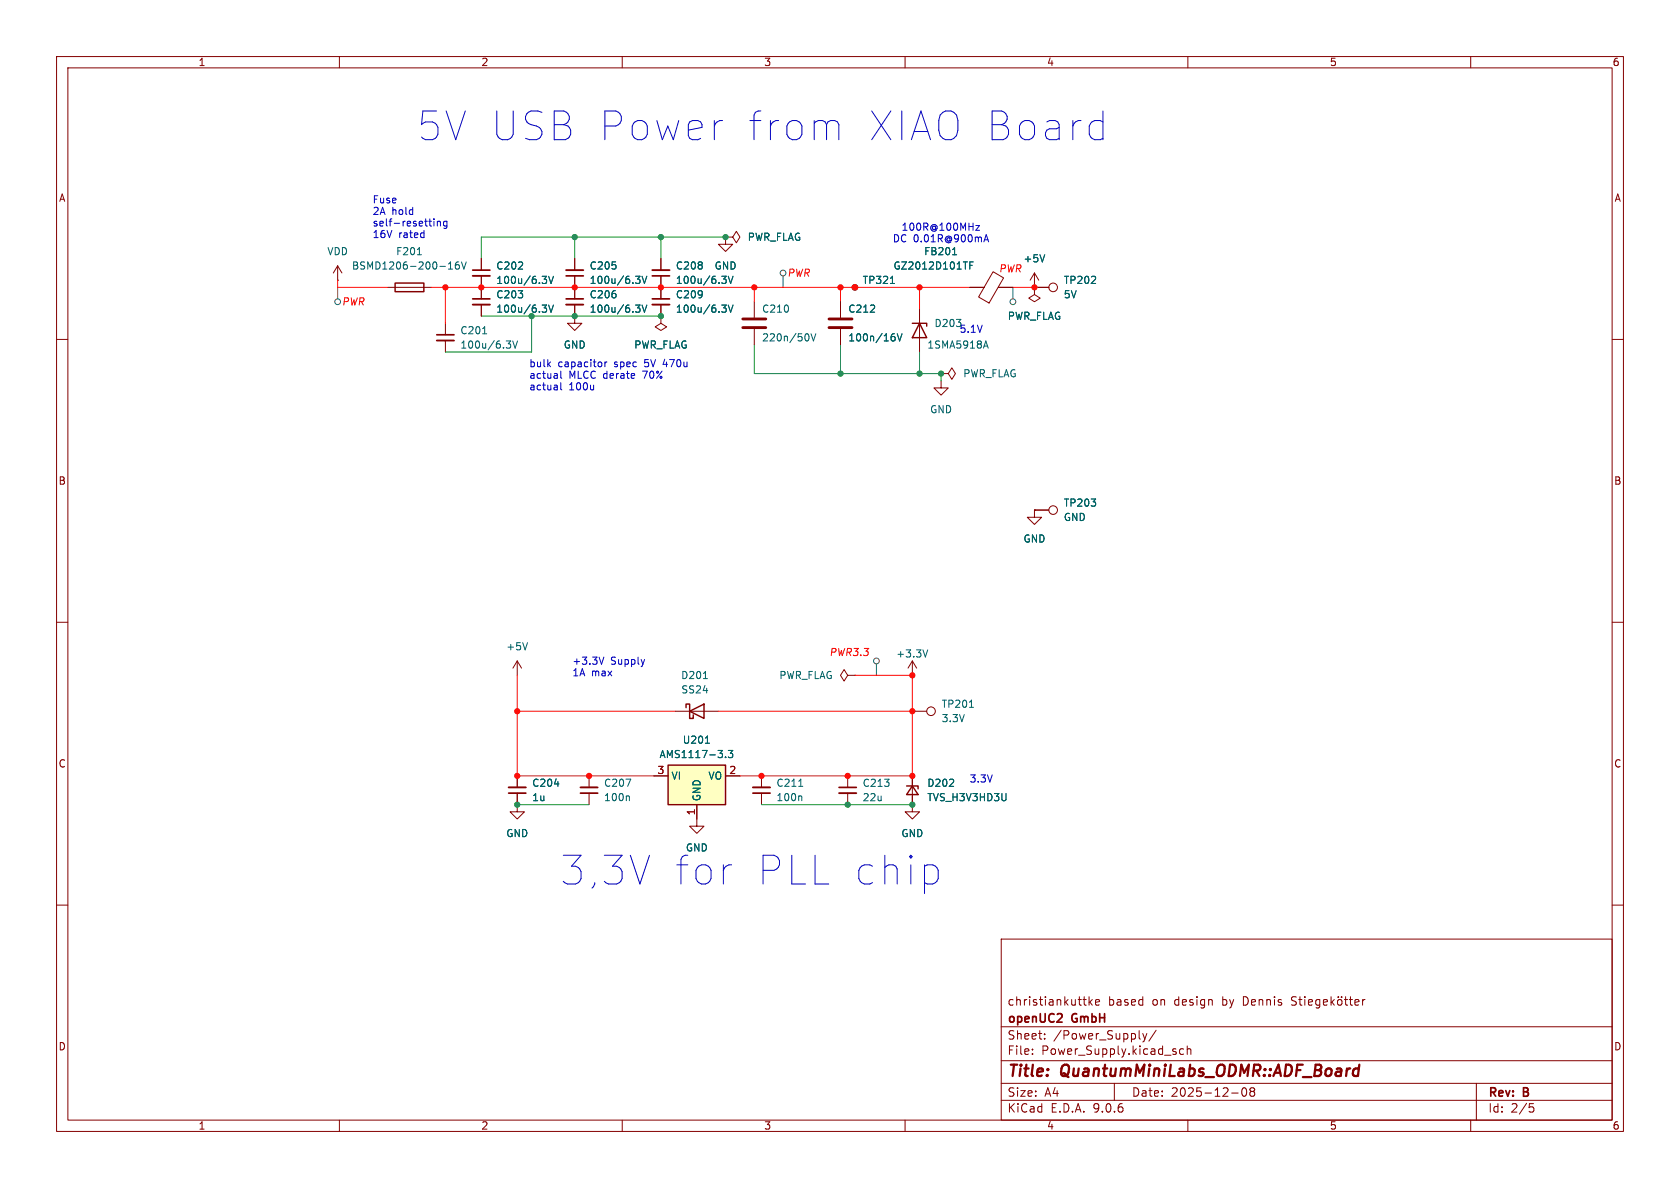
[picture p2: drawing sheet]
<svg xmlns="http://www.w3.org/2000/svg" width="297mm" height="210mm" viewBox="0 0 297 210" stroke-linecap="round" stroke-linejoin="round" font-family="sans-serif">
<g fill="none" stroke="#840000" stroke-width=".18">
<path d="M10 10h277v190h-277zM12 12h273v186h-273zM60 10v2M110 10v2M160 10v2M210 10v2M260 10v2M101.6 55.9v1.3h1.3l-1.3 1.2-1.3-1.2h1.3M116.8 55.9v1.3l1.1 .6-1.1 .6-1-.6 1-.6M116.8 55.9h.1M10 60h2M285 60h2"/>
<path d="M182.9 90.2v1.2h1.2l-1.2 1.3-1.3-1.3h1.3M182.9 90.2h.1M10 110h2M285 110h2M119.4 125.7h7.6M161.3 125.7h2.5M161.3 137.2v5M91.4 142.2v1.3h1.3l-1.3 1.3-1.2-1.3h1.2M10 160h2M177 166h108v32h-108zM191.5 176.7h.5M191.9 177.7h.1"/>
<path d="M192.5 176.2v1.5M192.7 177.1l.4 .6M193.1 176.7l-.6 .6M193.7 177.2l.7-.1-.1-.3-.4-.1-.2 .2v.7h.6M229.2 176.3l-.6-.1-.2 .1v.5l.6 .3 .2 .3-.3 .3-.6-.1M229.6 176.7h.6M229.8 176.2v1.3l.4 .2M230.7 176.2v.1M230.7 176.7v1M231.3 177.2l.7-.1v-.3l-.5-.1-.2 .2 .1 .7h.6M233.3 176.8l-.4-.1-.3 .3v.4l.1 .2h.6M233.3 176.7v1.2l-.3 .3-.3-.1"/>
<path d="M234 177.2l.7-.1-.1-.3-.4-.1-.2 .2v.7h.6M235.3 176.2v1.5M235.5 177.1l.4 .6M235.9 176.7l-.6 .6M236.5 176.8l.2-.1 .5 .1v.6l-.1 .2-.4 .1-.2-.1zM236.6 176.2v.1M237.2 176.2v.1M237.7 176.7h.5M237.9 176.2v1.3l.3 .2M238.5 176.7h.6M238.7 176.2v1.3l.4 .2M239.5 177.2l.7-.1v-.3l-.5-.1-.2 .2 .1 .7h.6"/>
<path d="M240.9 176.7v1M241.3 176.7l-.3 .1-.1 .2M285 160h2M60 198v2M110 198v2M160 198v2M177 194.5h108M177 191.5h108M177 187.5h108M177 181.5h108M182.5 186.3v.1M182.5 185.5v.1"/>
<path d="M184.7 183.6v.1M184.7 182.8v.1M197 191.5v3M202 182.7l.4 1M202.4 183.7l-.2 .4-.2 .1M202.7 182.7l-.3 1M204.4 182.1l-1.3 2M209.2 185.5l-.4-.1-.3 .3v.4l.2 .2h.5M209.9 185.5l.2-.1 .4 .1v.9M209.9 184.9v1.5M210 198v2M217.7 193.2h1.2"/>
<path d="M219.7 192.4l.2-.1a.81 .81 0 0 1 .6 .6 .81 .81 0 0 1-.3 .8l-.2 .1a.81 .81 0 0 1-.3-1.4zM221.2 192.9l-.2-.2 .2-.4 .5 .1 .1 .2-.3 .3M221.2 192.9l-.2 .3v.5l.2 .1 .5-.1 .1-.2-.1-.4-.2-.2M221.2 192.9h.3M260 198v2M261 191.5v6.5M270.4 195.1h.7M270.5 195.7h.4l.3 .3-.2 .5-.5 .1"/>
<circle cx="164.6" cy="125.7" r=".76"/>
</g>
<path d="M124.4 120h.7M171.4 125h.7" fill="none" stroke="#006464" stroke-width=".18"/>
<path d="M121.3 125.1v-.6h.6v2.5h.7v-.6M121.9 125.7l2.6-1.2v2.5zM160.3 138.9h2v.5M161.3 138.9l1 1.6h-2z" fill="none" stroke="#840000" stroke-width=".25"/>
<path d="M118.1 135.3h10.2v6.9h-10.2z" fill="#ffffc2"/>
<path d="M69.8 50h5.1v1.6h-5.1zM161.3 57.2h2.5v.5M162.6 57.2l1.2 2.5h-2.5zM118.1 135.3h10.2v6.9h-10.2z" fill="none" stroke="#840000" stroke-width=".25"/>
<g fill="none" stroke="#840000" stroke-width=".18">
<path d="M59.7 49.5h.1M59.7 47l-.8 1.3M59.7 47l.8 1.3M59.7 47v2.5M68.6 50.8h7.6M78.7 57.2v2M85.1 45.7v2.1M85.1 48.8v4M85.1 53.8v2.1M101.6 45.7v2.1M101.6 48.8v4M101.6 53.8v2.1"/>
<path d="M116.8 55.9h.1M116.8 45.7v2.1M116.8 48.8v4M116.8 53.8v2.1M128.3 41.9h1.2l.7-1 .6 1-.6 1-.7-1M128.3 41.9h.1M128.3 41.9v1.3h1.2l-1.2 1.3-1.3-1.3h1.3M133.3 53.3v2.8M133.3 58.2v2.8M148.6 53.3v2.8M148.6 58.2v2.8M151.1 50.8h.1"/>
<path d="M162.6 54.6v7.6M171.4 50.8h2.6M175.6 48l1.8 1.1-2.5 4.5-1.9-1.1zM176.5 50.8h2.6M182.9 50.8v1.3l1 .6-1 .6-1-.6 1-.6M182.9 50.8h.1M182.9 50.8h2.5M182.9 48.3l-.8 1.2M182.9 48.3l.7 1.2M182.9 48.3v2.5M78.7 60.2v2M166.4 66h1.2l.7-1 .6 1-.6 1.1-.7-1.1"/>
<path d="M166.4 66h.1M166.4 67.3v1.3h1.2l-1.2 1.3-1.3-1.3h1.3M182.9 90.2h.1M182.9 90.2h2.5M91.4 116.8v2.6M91.4 116.8l-.7 1.3M91.4 116.8l.8 1.3M149.9 119.4l-.7-1-.6 1 .6 1 .7-1h1.2M151.1 119.4h.1M161.3 116.8l-.8 1.3M161.3 116.8l.8 1.3M161.3 116.8v2.6"/>
<path d="M91.4 137.2v2M104.1 137.2v2M115.6 137.2h2.5M128.3 137.2h2.5M134.6 137.2v2M149.9 137.2v2M161.3 137.2v1.7M91.4 140.2v2M104.1 140.2v2M123.2 142.2v3.9h1.3l-1.3 1.2-1.3-1.2h1.3M134.6 140.2v2M149.9 140.2v2"/>
<path d="M161.3 140.5v3h1.3l-1.3 1.3-1.3-1.3h1.3"/>
<circle cx="151.1" cy="50.8" r=".51"/>
<circle cx="186.2" cy="50.8" r=".76"/>
<circle cx="186.2" cy="90.2" r=".76"/>
</g>
<g fill="none" stroke="#006464" stroke-width=".18">
<path d="M73.8 45h.7M79.3 47.6h.7M79.3 46.7l.3-.4v1.3M81.1 46.3l-.4 .1a.86 .86 0 0 0 0 1.2l.5-.2v-.4l-.2-.2h-.3l-.2 .2M81.6 46.3l.4 1.3 .4-1.3M85.3 59h.7M95.8 53.9h.8l-.4 .5 .4 .1v.5l-.2 .2h-.4M95.8 48.8h.8l-.4 .5 .4 .2v.4l-.2 .2h-.4M97 53.9l.4 1.3 .4-1.3M97 48.8l.4 1.3 .4-1.3M112.4 53.9h.7l-.4 .5 .4 .1v.5l-.2 .2h-.4M112.4 48.8h.7l-.4 .5 .4 .1v.5l-.2 .2h-.4"/>
<path d="M113.5 53.9l.4 1.3 .5-1.3M113.5 48.8l.4 1.3 .5-1.3M127.6 53.9h.8l-.4 .5 .3 .1 .1 .5-.3 .2h-.3M127.6 48.8h.8l-.4 .5 .3 .1 .1 .5-.3 .2h-.3M128.7 53.9l.5 1.3 .4-1.3M128.7 48.8l.5 1.3 .4-1.3M142.7 59a.79 .79 0 0 1 0 1.3M143.4 59l.4 1.3 .4-1.3M157.4 50.1h.7M157.9 59h.2M158 59.5l.3 .2v.3l-.3 .3M158.6 59l.4 1.3 .5-1.3"/>
<path d="M168.4 45h.7M168.6 43.9l.2-.1v1.2M171.4 46.9h.5M172.1 46.3h-.7v1.3M184.7 45l-.4 1.3M89.5 60.3h.8l-.4 .5 .3 .1 .1 .4-.3 .2h-.3M90.6 60.3l.5 1.2 .4-1.2M174 61.2h.6M174.3 60.3l.4 1.2M93.3 113.6l-.5 1.3M164 114.9l-.4 1.2M98 138.6h.8"/>
<path d="M110.7 137.7h.8l-.5 1.3M124.7 131.4h.7M128.3 133.8v.1M128.8 132.7h.7l-.4 .4 .4 .2v.5l-.2 .1-.5-.1M141.2 139h.7M111.1 140.7l.2 .2v.6M141.6 140.7l.1 .2v.6"/>
</g>
<path d="M77.2 59.2h3.1M83.6 52.8h3M83.6 47.8h3M100.1 52.8h3M100.1 48.8h3M115.3 52.8h3.1M115.3 48.8h3.1M148.3 139.2h3.1M89.9 140.2h3.1M102.6 140.2h3.1M133.1 140.2h3" fill="none" stroke="#840000" stroke-width=".3"/>
<path d="M83.6 53.8h3M83.6 48.8h3M100.1 53.8h3M100.1 47.8h3M115.3 53.8h3.1M115.3 47.8h3.1M77.2 60.2h3.1M89.9 139.2h3.1M102.6 139.2h3.1M133.1 139.2h3M148.3 140.2h3.1" fill="none" stroke="#840000" stroke-width=".33"/>
<path d="M131.3 56.4h4.1M131.3 57.9h4.1M146.6 56.4h4M146.6 57.9h4" fill="none" stroke="#840000" stroke-width=".51"/>
<g fill="none" stroke="#484848" stroke-width=".18">
<path d="M59.7 50.8v2M138.4 48.8v2M179.1 50.8v2M154.9 117.3v2.1"/>
<circle cx="59.7" cy="53.3" r=".51"/>
<circle cx="138.4" cy="48.3" r=".51"/>
<circle cx="179.1" cy="53.3" r=".51"/>
<circle cx="154.9" cy="116.8" r=".51"/>
</g>
<path d="M85.1 55.9h31.7M94 55.9v6.3h-15.3M101.6 41.9v3.8M116.8 41.9v3.8M128.3 41.9h-43.2v3.8M133.3 61v5h33.1v1.3M148.6 61v5M162.6 62.2v3.8M91.4 142.2h12.7M134.6 142.2h26.7" fill="none" stroke="#009600" stroke-width=".18"/>
<path d="M59.7 49.5v1.3h8.9M76.2 50.8h95.2M78.7 50.8v6.4M133.3 50.8v2.5M148.6 50.8v2.5M162.6 50.8v3.8M179.1 50.8h3.8M91.4 119.4v17.8h24.2M91.4 125.7h28" fill="none" stroke="#ff0800" stroke-width=".18"/>
<path d="M151.1 119.4h10.2v17.8h-30.5M127 125.7h34.3" fill="none" stroke="#ff0003" stroke-width=".18"/>
<g fill="none" stroke="#0000c2" stroke-width=".18">
<path d="M195 19.6v5.1M76.7 38.7v.1M76.7 39.1v.9M77.3 39.1v.9M77.3 39.2l.2-.1 .3 .1 .1 .8M79 39.2l-.4-.1-.2 .3 .1 .5h.5M79 39.1v1l-.2 .3-.3-.1M127.3 21.3h.4M146.8 21.3h.8l.5 .3 .2 .4v2.7M172.5 39.9h.7l-.7 .8h.7M192.6 23.7l.5 .8 .4 .2h1l.5-.2M195 21.6l-.5-.3h-1l-.7 .5-.2 .5"/>
<path d="M173.9 42.8l.5-1.3 .4 1.3M174.1 42.4h.6M99.1 65.6v1.1l.2 .2M99.1 67.7v1l.2 .2M106.9 64v.8M107.3 64l-.4 .2M106.8 116.2l-.5 1.2M163.9 152.9h1l.5 .2 .5 .8v1.4l-.3 .5-.7 .5h-1"/>
</g>
<g fill="#009600" stroke="#009600" stroke-width=".18">
<circle cx="161.3" cy="142.2" r=".46"/>
<circle cx="148.6" cy="66" r=".46"/>
<circle cx="166.4" cy="66" r=".46"/>
<circle cx="162.6" cy="66" r=".46"/>
<circle cx="149.9" cy="142.2" r=".46"/>
<circle cx="91.4" cy="142.2" r=".46"/>
<circle cx="128.3" cy="41.9" r=".46"/>
<circle cx="101.6" cy="55.9" r=".46"/>
<circle cx="116.8" cy="55.9" r=".46"/>
<circle cx="94" cy="55.9" r=".46"/>
<circle cx="101.6" cy="41.9" r=".46"/>
<circle cx="116.8" cy="41.9" r=".46"/>
</g>
<g fill="#ff0003" stroke="#ff0003" stroke-width=".18">
<circle cx="149.9" cy="137.2" r=".46"/>
<circle cx="161.3" cy="137.2" r=".46"/>
<circle cx="134.6" cy="137.2" r=".46"/>
<circle cx="161.3" cy="125.7" r=".46"/>
<circle cx="161.3" cy="119.4" r=".46"/>
</g>
<g fill="#ff0800" stroke="#ff0800" stroke-width=".18">
<circle cx="91.4" cy="125.7" r=".46"/>
<circle cx="91.4" cy="137.2" r=".46"/>
<circle cx="104.1" cy="137.2" r=".46"/>
<circle cx="182.9" cy="50.8" r=".46"/>
<circle cx="162.6" cy="50.8" r=".46"/>
<circle cx="148.6" cy="50.8" r=".46"/>
<circle cx="151.1" cy="50.8" r=".46"/>
<circle cx="133.3" cy="50.8" r=".46"/>
<circle cx="85.1" cy="50.8" r=".46"/>
<circle cx="78.7" cy="50.8" r=".46"/>
<circle cx="101.6" cy="50.8" r=".46"/>
<circle cx="116.8" cy="50.8" r=".46"/>
</g>
<g font-size="7.1" fill="#0000c2">
<text x="73.8" y="25.1">5V USB Power</text>
<text x="130.7" y="25.1">from</text>
<text x="151.4" y="25.1">XIAO Board</text>
<text x="99.1" y="156.7">3,3V</text>
<text x="118.9" y="156.7">for</text>
<text x="132.9" y="156.7">PLL chip</text>
</g>
<g font-size="2.8" fill="#840000">
<text x="178" y="190.9">Title:</text>
<text x="187.7" y="190.9">QuantumMiniLabs_ODMR::ADF_Board</text>
</g>
<g font-size="2.1" fill="#840000">
<text x="178" y="178">christiankuttke</text>
<text x="195.9" y="178">based</text>
<text x="203.7" y="178">on</text>
<text x="207.8" y="178">design</text>
<text x="216.3" y="178">by</text>
<text x="220.1" y="178">Dennis</text>
<text x="178" y="184">Sheet:</text>
<text x="178" y="181.2">openUC2</text>
<text x="186.2" y="184">/Power_Supply/</text>
<text x="189.6" y="181.2">GmbH</text>
<text x="178" y="186.7">File:</text>
<text x="184.1" y="186.7">Power_Supply.kicad_sch</text>
<text x="178" y="196.9">KiCad</text>
<text x="178" y="194.1">Size:</text>
<text x="184.7" y="194.1">A4</text>
<text x="185.7" y="196.9">E.D.A.</text>
<text x="193.3" y="196.9">9.0.6</text>
<text x="200" y="194.1">Date:</text>
<text x="207" y="194.1">2025-12-08</text>
<text x="263" y="194.3">Rev:</text>
<text x="263" y="196.9">Id:</text>
<text x="267.1" y="196.9">2/5</text>
<text x="269.4" y="194.3">B</text>
</g>
<g font-size="1.8" fill="#840000">
<text x="35" y="11.9">1</text>
<text x="85" y="11.9">2</text>
<text x="135" y="11.9">3</text>
<text x="185" y="11.9">4</text>
<text x="235" y="11.9">5</text>
<text x="285" y="11.9">6</text>
<text x="10.3" y="35.9">A</text>
<text x="285.3" y="35.9">A</text>
<text x="10.3" y="85.9">B</text>
<text x="285.3" y="85.9">B</text>
<text x="10.3" y="135.9">C</text>
<text x="285.3" y="135.9">C</text>
<text x="10.3" y="185.9">D</text>
<text x="285.3" y="185.9">D</text>
<text x="35" y="199.9">1</text>
<text x="85" y="199.9">2</text>
<text x="135" y="199.9">3</text>
<text x="185" y="199.9">4</text>
<text x="235" y="199.9">5</text>
<text x="285" y="199.9">6</text>
</g>
<g font-size="1.8" fill="#0000c2">
<text x="65.8" y="36.2">Fuse</text>
<text x="65.8" y="38.2">2A</text>
<text x="65.8" y="40.2">self-resetting</text>
<text x="69.3" y="38.2">hold</text>
<text x="159.3" y="41">100R@100MHz</text>
<text x="65.8" y="42.3">16V</text>
<text x="70.5" y="42.3">rated</text>
<text x="157.7" y="43">DC 0.01R@900mA</text>
<text x="169.5" y="59">5.1V</text>
<text x="93.5" y="65.1">bulk</text>
<text x="98.6" y="65.1">capacitor</text>
<text x="108.7" y="65.1">spec</text>
<text x="114.2" y="65.1">5V</text>
<text x="117.7" y="65.1">470u</text>
<text x="93.5" y="67.2">actual</text>
<text x="93.5" y="69.2">actual</text>
<text x="100.6" y="67.2">MLCC derate</text>
<text x="100.6" y="69.2">100u</text>
<text x="113.9" y="67.2">70%</text>
<text x="101.1" y="117.6">+3.3V</text>
<text x="101.1" y="119.6">1A</text>
<text x="104.6" y="119.6">max</text>
<text x="107.9" y="117.6">Supply</text>
<text x="171.3" y="138.5">3.3V</text>
</g>
<g font-size="1.8" fill="#006464">
<text x="57.8" y="45.3">VDD</text>
<text x="62.1" y="47.9">BSMD1206-200-16V</text>
<text x="69.9" y="45.3">F201</text>
<text x="87.6" y="47.9">C202</text>
<text x="104.1" y="47.8">C205</text>
<text x="119.4" y="47.8">C208</text>
<text x="126.2" y="47.9">GND</text>
<text x="132.1" y="42.8">PWR_FLAG</text>
<text x="157.9" y="47.9">GZ2012D101TF</text>
<text x="163.3" y="45.3">FB201</text>
<text x="180.8" y="46.6">+5V</text>
<text x="87.6" y="52.9">C203</text>
<text x="87.6" y="50.4">100u/6.3V</text>
<text x="104.1" y="52.9">C206</text>
<text x="104.1" y="50.4">100u/6.3V</text>
<text x="119.4" y="52.9">C209</text>
<text x="119.4" y="50.4">100u/6.3V</text>
<text x="152.4" y="50.4">TP321</text>
<text x="188" y="50.4">TP202</text>
<text x="188" y="52.9">5V</text>
<text x="81.3" y="59.3">C201</text>
<text x="87.6" y="55.5">100u/6.3V</text>
<text x="104.1" y="55.5">100u/6.3V</text>
<text x="119.4" y="55.5">100u/6.3V</text>
<text x="134.6" y="55.5">C210</text>
<text x="149.9" y="55.5">C212</text>
<text x="165.1" y="58">D203</text>
<text x="178.1" y="56.7">PWR_FLAG</text>
<text x="81.3" y="61.8">100u/6.3V</text>
<text x="99.6" y="61.8">GND</text>
<text x="112" y="61.8">PWR_FLAG</text>
<text x="134.6" y="60.6">220n/50V</text>
<text x="149.9" y="60.6">100n/16V</text>
<text x="163.8" y="61.8">1SMA5918A</text>
<text x="170.2" y="66.9">PWR_FLAG</text>
<text x="164.3" y="73.3">GND</text>
<text x="188" y="89.8">TP203</text>
<text x="188" y="92.3">GND</text>
<text x="180.8" y="96.1">GND</text>
<text x="89.4" y="115.2">+5V</text>
<text x="158.3" y="116.4">+3.3V</text>
<text x="120.3" y="120.2">D201</text>
<text x="120.4" y="122.8">SS24</text>
<text x="137.7" y="120.2">PWR_FLAG</text>
<text x="166.4" y="125.3">TP201</text>
<text x="120.6" y="131.7">U201</text>
<text x="166.4" y="127.9">3.3V</text>
<text x="116.5" y="134.2">AMS1117-3.3</text>
<text x="94" y="139.3">C204</text>
<text x="94" y="141.8">1u</text>
<text x="106.7" y="139.3">C207</text>
<text x="106.7" y="141.8">100n</text>
<text x="118.6" y="138">VI</text>
<text x="124.1" y="141.7" transform="rotate(-90 124.1 141.7)">GND</text>
<text x="125.1" y="138">VO</text>
<text x="137.2" y="139.3">C211</text>
<text x="137.2" y="141.8">100n</text>
<text x="152.4" y="139.3">C213</text>
<text x="152.4" y="141.8">22u</text>
<text x="163.8" y="139.3">D202</text>
<text x="163.8" y="141.8">TVS_H3V3HD3U</text>
<text x="89.4" y="148.2">GND</text>
<text x="159.3" y="148.2">GND</text>
<text x="121.2" y="150.7">GND</text>
</g>
<g font-size="1.8" fill="#ff0800">
<text x="139.1" y="49.1">PWR</text>
<text x="176.5" y="48.4">PWR</text>
<text x="60.4" y="54.2">PWR</text>
</g>
<text font-size="1.8" fill="#ff0003" x="146.6" y="116.2">PWR3.3</text>
<g font-size="1.8" fill="#a90000">
<text x="116.1" y="136.9">3</text>
<text x="128.8" y="136.9">2</text>
<text x="122.9" y="144.2" transform="rotate(-90 122.9 144.2)">1</text>
</g>
</svg>
